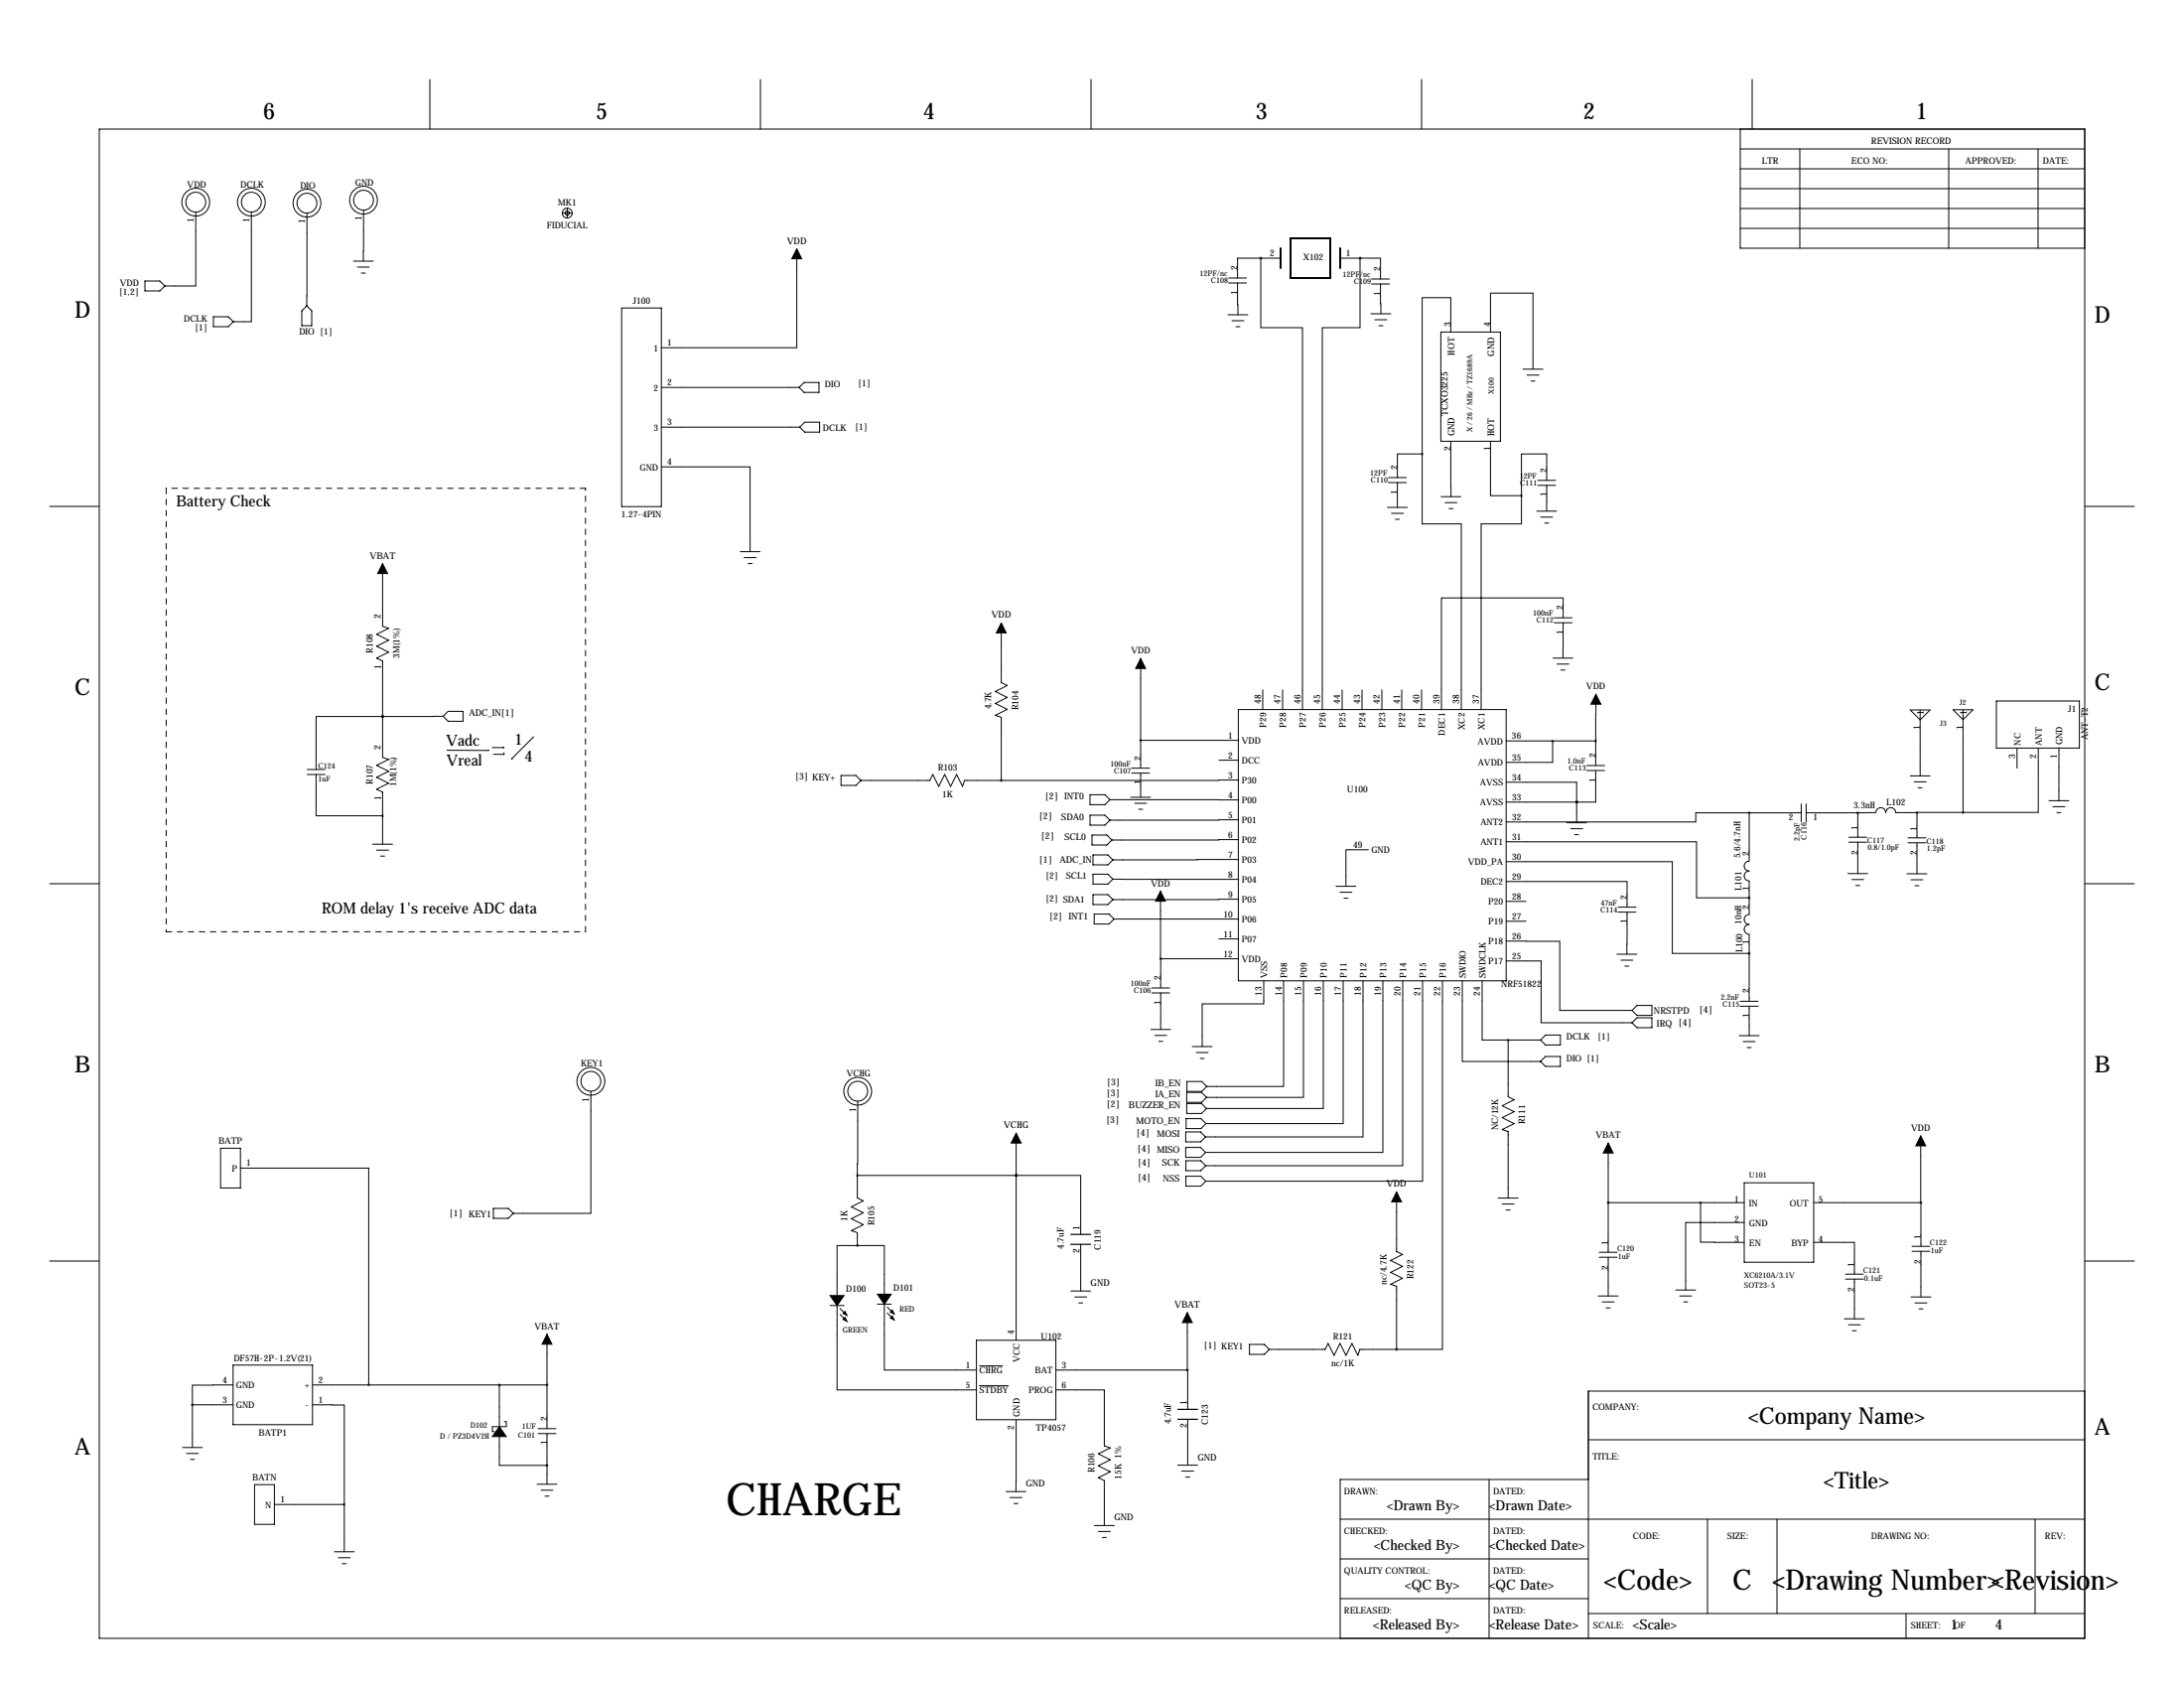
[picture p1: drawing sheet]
<svg xmlns="http://www.w3.org/2000/svg" width="559mm" height="432mm" viewBox="0 0 559 432" stroke-linecap="round" stroke-linejoin="round" font-family="sans-serif">
<g fill="none" stroke="#000" stroke-width=".25">
<path d="M25.4 33h508v386.1h-508zM110 20.3v12.7M194.6 20.3v12.7M279.1 20.3v12.7M363.7 20.3v12.7M445.3 38.1h88.1M445.3 33v30.5h88.1M448.3 20.3v12.7M460.5 38.1v25.4M498.6 38.1v25.4M521.5 38.1v25.4M50.1 54.3v18.9h-7.9"/>
<path d="M64.3 54.3v28h-4.6M78.5 54.5v23.7M93 53.7v13.1M143.9 54.5h2.5M145.1 53.2v2.6M445.3 48.3h88.1M445.3 43.2h88.1M445.3 53.3h88.1M445.3 58.4h88.1M37.1 71.9h3.8l1.3 1.3-1.3 1.2h-3.8zM77.2 79.5l1.3-1.3 1.3 1.3v3.8h-2.6zM90.4 66.8h5.1"/>
<path d="M91.4 68.3h3.1M92.5 69.8h1M159.1 78.8h10.1v50.8h-10.1zM203.9 63.7v25.3h-34.7M314.4 71.1h4.5M314.4 72.4h4.5M316.6 72.4l.1 8.1M322.6 66v17.8h10.6v97.8M322.6 66h-6v5.1M322.6 66h.1M322.6 66h5.1M342.9 66h5.1"/>
<path d="M348 66h.1M348 66v17.8h-9.7v97.8M348 66h5.2v5.4M350.9 71.4h4.6M350.9 72.6h4.6M353.2 72.6l.1 7.7M54.6 81h3.8l1.3 1.3-1.3 1.3h-3.8zM169.2 99.1h35.3M204.5 99.1l1.2-1.3h3.8v2.6h-3.8zM314.2 80.5h5.1M315.2 82h3.1M316.2 83.6h1"/>
<path d="M350.8 80.3h5.1M351.8 81.8h3M352.8 83.3h1M368.7 84.9h15.2v28h-15.2zM371.2 84.9v-8.8h-7.3v40M381.4 84.9v-9.9h10.8v19.4M389.7 94.4h5.1M390.7 96h3.1M391.7 97.5h1M169.2 119.4h22.7v21.7M169.2 109.3h35.4M205.9 108h3.8v2.5h-3.8l-1.3-1.2z"/>
<path d="M363.9 116.1v17.9h10v47.6M363.9 116.1h-6.4v6.1M371.2 112.9v14.2M381.4 112.9v13.9h7.9M12.7 129.5h12.7M355 129.8h5.1M355.2 122.2h4.6M355.2 123.4h4.6M356 131.3h3.1M357 132.8h1M357.5 123.4v6.4M368.7 127.1h5.1"/>
<path d="M369.7 128.6h3.1M370.7 130.1h1.1M389.3 126.8v7.2h-10.3v47.6M393.2 130.8h5.1M393.4 122.9h4.6M393.4 124.2h4.6M394.2 132.3h3.1M395.2 133.8h1M395.7 122.9v-6.8h-6.4v10.7M395.7 124.2v6.6M533.4 129.5h12.7M97.9 144.2v16l1.5 .5-3 1.6 3 1.5-3 1.5 3 1.5-3 1.6 1.5 .7v24.7l1.5 .5-3 1.5 3 1.5-3 1.5 3 1.6-3 1.5 1.5 .7v13.4"/>
<path d="M189.4 141.1h5.1M190.4 142.6h3M191.4 144.2h1M256.2 159.4v15.2l1.5 .8-3 1.5 3 1.5-3 1.5 3 1.6-3 1.5 1.5 .5v16.1M397.7 158h4.5M397.7 159.3h4.5M399.9 159.3v9.1M399.9 158v-5h-31.1v28.6M291.8 168.5v28M323.1 176.5v5.1M328.2 176.5v5.1M343.4 176.5v5.1"/>
<path d="M348.5 176.5v5.1M353.6 176.5v5.1M358.6 176.5v5.1M363.7 176.5v5.1M397.4 168.4h5M398.4 169.9h3M399.4 171.4h1M408.3 177.6v11.9M510.8 179.3h21.2v12.1h-21.2zM78.6 198.1h4.6M78.6 196.8h4.6M80.9 198.1v10.6h17"/>
<path d="M97.9 183.3h-17v13.5M97.9 183.3h.1M113.4 183.2l-15.5 .1M114.7 182h3.8v2.5h-3.8l-1.3-1.3zM125 191.9h-10.6M128.8 191.1l.1 .2-2.9-.1M128.8 191.1v.1M128.9 192.6l.1 .4-2.8-.1M136.6 188.5l-5.7 5.6 .2 .1M215.2 198.4h3.8l1.3 1.2-1.3 1.3h-3.8zM220.3 199.6h17.6l.8-1.5 1.5 3.1 1.5-3.1 1.5 3.1 1.6-3.1 1.5 3.1 .5-1.6h9.4M289.6 196.5h4.5"/>
<path d="M289.6 197.8h4.5M291.8 189.4h25.1M291.8 197.8v6.2M311.9 194.5h5M316.8 181.5h68.6v69.4h-68.6zM316.9 199.5l-60.7 .1M385.3 189.5h23M397.3 189.5v5.5h-11.9M406 195.8h4.6M406 197.1h4.6M408.3 197.1v8.1h-4.9M408.3 189.5v6.3"/>
<path d="M488.7 181.6h5.1l-2.5 2.5zM488.7 198.5h5.1M489.8 200h3M491.3 181.6v16.9M499.7 181.6h5.1l-2.5 2.5zM502.3 181.6v26.2M516.1 191.4v5.1M521.5 191.5v16.3h-19.2M526.8 191.3v13.5M95.4 216h5M96.4 217.5h3M97.4 219h1"/>
<path d="M278.9 208.5h3.8l1.3 1.3-1.3 1.3h-3.8zM278.9 203.3h3.8l1.3 1.3-1.3 1.2h-3.8zM279.4 213.6h3.8l1.3 1.3-1.3 1.3h-3.8zM279.7 218.7h3.8l1.2 1.3-1.2 1.2h-3.8zM284 204.6h32.9M289.3 204h5.1M290.3 205.5h3.1M291.3 207h1.1M316.9 209.7l-32.9 .1M316.9 214.8l-32.4 .1M316.9 219.9l-32.2 .1M350.1 217.4h-5.7v9.3"/>
<path d="M385.4 200.1h18v5.1M385.4 215.3h48.7v14.4h13.4M385.4 205.2h18M400.9 210.5h5M401.9 212h3M402.9 213.5h1M403.4 205.2h.1M403.4 205.2v5.3M447.5 207.9v12.4a1.27 1.27 0 0 0-1.2 1.2 1.27 1.27 0 0 0 1.2 1.3 1.27 1.27 0 0 0-1.2 1.3 1.27 1.27 0 0 0 1.2 1.2v8.6a1.27 1.27 0 0 0-1.2 1.3 1.27 1.27 0 0 0 1.2 1.3 1.27 1.27 0 0 0-1.2 1.2 1.27 1.27 0 0 0 1.2 1.3v17.1M447.5 207.9h-13.6v2.4h-48.5M447.5 207.9h13.4M460.9 205.6v4.6"/>
<path d="M462.1 207.9h13.2M462.1 205.6v4.6M473 215.4h4.6M473 214.2h4.6M475.3 207.9v6.3M475.3 215.4v8.1M488.2 215.6h4.6M488.2 214.3h4.6M490.5 207.9h-5.5a1.27 1.27 0 0 0-1.2-1.3 1.27 1.27 0 0 0-1.3 1.3 1.27 1.27 0 0 0-1.3-1.3 1.27 1.27 0 0 0-1.2 1.3h-4.7M490.5 207.9v6.4M490.5 215.6v7.9M490.8 201.5h1"/>
<path d="M502.3 207.8l-11.8 .1M524.3 204.8h5M525.3 206.3h3M526.3 207.9h1M12.7 226.1h12.7M279.7 223.6h3.8l1.2 1.3-1.2 1.3h-3.8zM279.7 228.9h3.8l1.2 1.2-1.2 1.3h-3.8zM280 233.8h3.8l1.2 1.3-1.2 1.3h-3.8zM284.7 224.9h32.2M285 235.1h31.9M296.9 228l.1 17.3M316.9 230l-32.2 .1"/>
<path d="M341.8 226.7h5.1M342.8 228.2h3.1M343.9 229.8h1M385.4 225.5h30.9v6.6M385.4 220.4h42.5v23.5h19.6M385.4 230.6h5M385.4 235.7h5M414 232.1h4.6M414 233.3h4.6M416.3 233.3v10.8M472.8 223.5h5.1M473.8 225h3.1"/>
<path d="M474.8 226.5h1M487.9 223.5h5.1M488.9 225h3.1M490 226.6h1M533.4 226.1h12.7M294.7 252.7h4.6M294.7 254h4.6M297 245.3h19.9M297 245.3v7.4M297 254v9.3M311.9 240.2h5M323.3 250.9v5.9h-15.7v10.9"/>
<path d="M328.4 250.9v27h-19.6M333.5 250.9v29.8h-24.8M338.6 250.9v32.7h-29.9M343.7 250.9v36.5h-35.1M348.7 250.9v39.9h-40.2M353.8 250.9v43.9h-45.3M358.9 250.9v47.3h-50.4M364 250.9v51.3h-55.5M369.1 250.9v94.3h-11.8M374.1 250.9v20.6h20.1M379.2 250.9v15.1h6.7M385.4 245.8h8.9v15.8h23.3"/>
<path d="M385.4 240.7l13.7 .1v17.7h18.5M413.7 244.1h5.1M414.7 245.6h3.1M415.7 247.1h1.1M418.8 257.2h3.9v2.5h-3.9l-1.2-1.2zM445.3 256.1h4.5M445.3 257.4h4.5M447.5 257.4v7.5M151.2 279.1v31.3h-19.9M294.4 263.3h5.1M295.5 264.9h3M296.5 266.4h1"/>
<path d="M303.6 279.5h3.8l1.3 1.2-1.3 1.3h-3.8zM303.7 276.7h3.8l1.3 1.2-1.3 1.3h-3.8zM305.1 267.7h5M306.1 269.2h3M307.1 270.8h1M385.9 266v14.6l1.5 .7-3 1.6 3 1.5-3 1.5 3 1.5-3 1.6 1.5 .5v17M385.9 266h8.3M394.2 266l1.2-1.2h3.8v2.5h-3.8zM395.4 270.3h3.8v2.5h-3.8l-1.2-1.3zM418.8 260.3h3.9v2.6h-3.9l-1.2-1.3zM445 264.9h5.1M446 266.4h3.1"/>
<path d="M447 268h1.1M56.4 293.7h5.1v10.2h-5.1zM61.5 298.8h32.8v55.5M219.5 281.7l-.1 19M260 289.9v52.9M303.4 289.6h3.8l1.3 1.2-1.3 1.3h-3.8zM303.4 293.5h3.8l1.3 1.3-1.3 1.3h-3.8zM303.4 296.9h3.8l1.3 1.3-1.3 1.3h-3.8zM303.5 286.2h3.8l1.3 1.2-1.3 1.3h-3.8zM303.6 282.3h3.8l1.3 1.3-1.3 1.2h-3.8zM411.5 292.4v27.9M491.4 290.6l.1 17"/>
<path d="M126.2 309.1h3.8l1.3 1.3-1.3 1.3h-3.8zM219.4 318.6h.1M219.4 318.6h6.9v12.5M219.4 318.6h-5.2v12.8M219.4 300.7h40.6M219.4 300.7v5.7l1.5 .8-3.1 1.5 3.1 1.5-3.1 1.6 3.1 1.5-3.1 1.5 1.6 .5v3.3M260 300.7h.1M260 300.7h16.5v15.1M276.5 318.3v12M303.4 300.9h3.8l1.3 1.3-1.3 1.2h-3.8zM357.3 304.9v15.2l1.6 .8-3.1 1.5 3.1 1.6-3.1 1.5 3.1 1.5-3.1 1.5 1.5 .5v16.2M383.3 306.5h5.1"/>
<path d="M384.4 308h3M385.4 309.5h1M411.5 307.6h34.8M435.1 307.6v10.2h11.2M446.3 312.7h-15v17.3M446.3 302.6h17.8v20.3h-17.8zM464.1 317.8h10.4v8.1M464.1 307.6h27.4M489.2 318.8h4.6M491.5 307.6v11.2M12.7 322.6h12.7M212.4 334h3.6"/>
<path d="M214.2 334v21.5h35.6M214.9 334.7l1.6 1.5M214.9 336.2l1.6 1.6M224.5 333.6h3.5M226.3 333.6v16.9h23.5M227 334.4l1.5 1.5M227 335.9l1.5 1.5M274 330.3h5M275 331.8h3M276 333.3h1M303.8 335.8v14.7M408.9 331.5h5.1"/>
<path d="M409.2 321.6h4.6M409.2 320.3h4.6M410 333h3M411 334.6h1M411.5 321.6v9.9M428.8 330h5M429.8 331.5h3M430.8 333h1M471.9 337.4h5.1M472.2 327.2h4.6M472.2 325.9h4.6M472.9 338.9h3.1"/>
<path d="M474.5 327.2v10.2M488.9 331.8h5.1M489.2 320.1h4.6M490 333.3h3M491 334.8h1M491.5 320.1v11.7M533.4 322.6h12.7M49.2 359.4h10.4M49.2 359.4v10.9M59.6 354.3h-10.4v5.1M59.6 349.2h20.4v15.2h-20.4zM80 359.4h8.1v25.5"/>
<path d="M80 354.3h60M127.8 354.3v10.6M140 341.3v24.2M249.8 342.8h20.4v20.4h-20.4zM250.6 349.4h5.9M250.6 354.5h7.4M270.2 355.5h12.3v14.4l1.6 .5-3.1 1.5 3.1 1.5-3.1 1.6 3.1 1.5-3.1 1.5 1.5 .8v11.4M270.2 350.5h33.6M303.8 350.5l.1 10M319.7 343.9h3.8l1.3 1.3-1.3 1.3h-3.8zM324.8 345.2h14.2l.8-1.5 1.5 3 1.5-3 1.6 3 1.5-3 1.5 3 .5-1.5h9.4M474 340.4h1"/>
<path d="M533.4 355.9h-127v63.2M46.7 370.3h5.1M47.7 371.8h3M48.7 373.3h1M65.1 379.8h5.1v10.1h-5.1zM127.8 367.5v7.4h12.2M129 363.7h.5v1.2h-3.5v1.3h.5M137.4 379.7h5.1M137.7 365.5h4.5M137.7 366.7h4.5M140 366.7v13M260 363.2l-.1 18.4"/>
<path d="M301.3 374.8h5.1M302.4 376.3h3M303.4 377.9h1M303.9 363.1v11.7M381 378.5v40.6M406.4 368.3h127M406.4 378.5h-63.5v40.6M70.2 384.9h17.9M85.5 397h5.1M86.6 398.5h3M87.6 400h1M88.1 384.9v12.1"/>
<path d="M138.4 381.2h3.1M139.4 382.7h1.1M257.4 381.6h5.1M258.4 383.1h3.1M259.4 384.6h1.1M280 390.2h5.1M281 391.8h3.1M282 393.3h1.1M342.9 388.6h190.5M342.9 398.8h63.5M436.9 388.6v24.1M454.7 388.6v24.1"/>
<path d="M520.7 388.6v24.1M342.9 408.9h63.5M406.4 412.7h127M487.7 412.7v6.4"/>
<circle cx="50.1" cy="51.7" r="3.6"/>
<circle cx="50.1" cy="51.7" r="2.54"/>
<circle cx="64.3" cy="51.7" r="3.6"/>
<circle cx="64.3" cy="51.7" r="2.54"/>
<circle cx="78.5" cy="52" r="3.6"/>
<circle cx="78.5" cy="52" r="2.54"/>
<circle cx="93" cy="51.2" r="3.6"/>
<circle cx="93" cy="51.2" r="2.54"/>
<circle cx="145.1" cy="54.5" r="1.27"/>
<circle cx="145.1" cy="54.5" r=".56"/>
<circle cx="151.2" cy="276.6" r="3.6"/>
<circle cx="151.2" cy="276.6" r="2.54"/>
<circle cx="219.5" cy="279.1" r="3.6"/>
<circle cx="219.5" cy="279.1" r="2.54"/>
</g>
<path d="M42.5 124.9v113.5M149.8 124.9h-107.3M42.5 238.4h107.3M149.8 238.4v-113.5" fill="none" stroke="#000" stroke-width=".25" stroke-dasharray="1.4 1.4"/>
<path d="M327.7 63.5v5.1M330.2 61h10.2v10.1h-10.2zM342.9 63.5v5.1" fill="none" stroke="#000" stroke-width=".51"/>
<g fill="#000" stroke="#000" stroke-width=".25">
<path d="M203.9 63.7l1.2 2.5h-2.5zM97.9 144.2l1.3 2.5h-2.6zM256.2 159.4l1.3 2.5h-2.6zM291.8 168.5l1.3 2.5h-2.5zM408.3 177.6l1.3 2.5h-2.5zM296.9 228l1.3 2.5h-2.5zM260 289.9l1.3 2.5h-2.6zM411.5 292.4l1.2 2.5h-2.5zM491.4 290.6l1.3 2.5h-2.5zM357.3 304.9l1.3 2.5h-2.5zM212.4 331.4h3.6l-1.8 2.6zM215.7 337.5l.5-.5 .5 1z"/>
<path d="M215.7 336l.5-.5 .5 1zM224.5 331.1h3.5l-1.7 2.5zM228.3 336.7l.5 1-1-.5zM227.8 335.6l.5-.5 .5 1zM303.8 335.8l1.3 2.5h-2.6zM140 341.3l1.2 2.6h-2.5zM127.8 364.9l1.7 2.6h-3.5z"/>
</g>
<path d="M274 315.8h5M274 318.3h5M301.3 360.5h5.1M301.3 363.1h5.1" fill="none" stroke="#000" stroke-width=".3"/>
<path d="M291.8 189.4a.05 .05 0 0 0 .1 0 .05 .05 0 0 0-.1 0zM397.2 189.5a.05 .05 0 0 0 .1 0 .05 .05 0 0 0-.1 0zM447.5 243.9a.05 .05 0 0 0 .1 0 .05 .05 0 0 0-.1 0zM447.5 229.7a.05 .05 0 0 0 .1 0 .05 .05 0 0 0-.1 0zM475.3 207.9a.05 .05 0 0 0 .1 0 .05 .05 0 0 0-.1 0zM447.5 207.9a.05 .05 0 0 0 .1 0 .05 .05 0 0 0-.1 0zM139.9 354.3a.05 .05 0 0 0 .1 0 .05 .05 0 0 0-.1 0zM127.7 354.3a.05 .05 0 0 0 .1 0 .05 .05 0 0 0-.1 0zM139.9 374.9a.05 .05 0 0 0 .1 0 .05 .05 0 0 0-.1 0zM219.3 318.6a.05 .05 0 0 0 .1 0 .05 .05 0 0 0-.1 0zM219.3 300.7a.05 .05 0 0 0 .1 0 .05 .05 0 0 0-.1 0zM94.3 354.3a.05 .05 0 0 0 .1 0 .05 .05 0 0 0-.1 0zM502.2 207.8a.05 .05 0 0 0 .1 0 .05 .05 0 0 0-.1 0zM357.3 345.2a.05 .05 0 0 0 .1 0 .05 .05 0 0 0-.1 0z" fill="#000" stroke="#000" stroke-width=".63"/>
<text font-size="11.5" x="185.7" y="387.6">CHARGE</text>
<g font-size="7.3">
<text x="410.4" y="406.7">&lt;Code&gt;</text>
<text x="443.3" y="406.7">C</text>
<text x="453.5" y="406.7">&lt;Drawing Number&gt;&lt;Revision&gt;</text>
</g>
<g font-size="5.9">
<text x="67.3" y="30.5">6</text>
<text x="152.4" y="30.5">5</text>
<text x="236.2" y="30.5">4</text>
<text x="321.3" y="30.5">3</text>
<text x="405.1" y="30.5">2</text>
<text x="490.2" y="30.5">1</text>
<text x="19" y="81.3">D</text>
<text x="535.9" y="82.6">D</text>
<text x="19" y="177.8">C</text>
<text x="535.9" y="176.5">C</text>
<text x="19" y="274.3">B</text>
<text x="535.9" y="274.3">B</text>
<text x="447.3" y="364.3">&lt;Company Name&gt;</text>
<text x="535.9" y="367">A</text>
<text x="19" y="372.1">A</text>
<text x="466.7" y="380.8">&lt;Title&gt;</text>
</g>
<g font-size="4">
<text x="45.1" y="129.6">Battery Check</text>
<text x="114.1" y="190.7">Vadc</text>
<text x="131.7" y="190.6">1</text>
<text x="114.2" y="195.9">Vreal</text>
<text x="134.3" y="194.8">4</text>
<text x="82.3" y="233.7">ROM delay 1's receive ADC data</text>
</g>
<g font-size="3.6">
<text x="354.9" y="386.2">&lt;Drawn By&gt;</text>
<text x="381" y="386.2">&lt;Drawn Date&gt;</text>
<text x="351.6" y="396.4">&lt;Checked By&gt;</text>
<text x="381" y="396.4">&lt;Checked Date&gt;</text>
<text x="359.5" y="406.6">&lt;QC By&gt;</text>
<text x="381" y="406.6">&lt;QC Date&gt;</text>
<text x="351.4" y="416.7">&lt;Released By&gt;</text>
<text x="381" y="416.7">&lt;Release Date&gt;</text>
<text x="417.8" y="416.7">&lt;Scale&gt;</text>
<text x="499.1" y="416.7">1</text>
<text x="510.5" y="416.7">4</text>
</g>
<g font-size="2.4">
<text x="201.3" y="62.4">VDD</text>
<text x="371.2" y="83.7" transform="rotate(-90 371.2 83.7)">3</text>
<text x="381.4" y="83.7" transform="rotate(-90 381.4 83.7)">4</text>
<text x="372.1" y="90.8" transform="rotate(-90 372.1 90.8)">HOT</text>
<text x="382.3" y="91.1" transform="rotate(-90 382.3 91.1)">GND</text>
<text x="370.4" y="106.4" transform="rotate(-90 370.4 106.4)">TCXO3225</text>
<text x="372.1" y="111.6" transform="rotate(-90 372.1 111.6)">GND</text>
<text x="382.3" y="111.6" transform="rotate(-90 382.3 111.6)">HOT</text>
<text x="371.2" y="115.4" transform="rotate(-90 371.2 115.4)">2</text>
<text x="381.4" y="115.4" transform="rotate(-90 381.4 115.4)">1</text>
<text x="94.6" y="142.9">VBAT</text>
<text x="97.4" y="158.1" transform="rotate(-90 97.4 158.1)">2</text>
<text x="253.7" y="158.1">VDD</text>
<text x="97.5" y="171.3" transform="rotate(-90 97.5 171.3)">1</text>
<text x="120" y="183.2">ADC_IN[1]</text>
<text x="492.2" y="182.9" transform="rotate(-90 492.2 182.9)">1</text>
<text x="503.2" y="182.8" transform="rotate(-90 503.2 182.8)">1</text>
<text x="97.4" y="191.7" transform="rotate(-90 97.4 191.7)">2</text>
<text x="491.3" y="186.6" transform="rotate(-90 491.3 186.6)">1</text>
<text x="502.3" y="186.6" transform="rotate(-90 502.3 186.6)">1</text>
<text x="203.4" y="199.5">[3] KEY+</text>
<text x="97.5" y="204.8" transform="rotate(-90 97.5 204.8)">1</text>
<text x="265.8" y="209.6">[2]</text>
<text x="267.4" y="204.6">[2] INT0</text>
<text x="271.5" y="209.8">SDA0</text>
<text x="266.4" y="214.7">[2]</text>
<text x="272.3" y="214.9">SCL0</text>
<text x="265.8" y="220.8">[1]</text>
<text x="271.1" y="220.7">ADC_IN</text>
<text x="268.4" y="235.1">[2] INT1</text>
<text x="423.2" y="259.3">NRSTPD</text>
<text x="423.9" y="262.6">IRQ [4]</text>
<text x="434.8" y="259.2">[4]</text>
<text x="150.7" y="281.9" transform="rotate(-90 150.7 281.9)">1</text>
<text x="283.1" y="280.5">[3]</text>
<text x="283.2" y="277.7">[3]</text>
<text x="295.6" y="280.7">IA_EN</text>
<text x="295.6" y="277.9">IB_EN</text>
<text x="283" y="287.2">[3]</text>
<text x="283.1" y="283.3">[2]</text>
<text x="288.8" y="283.6">BUZZER_EN</text>
<text x="290.7" y="287.4">MOTO_EN</text>
<text x="256.8" y="288.6">VCHG</text>
<text x="290.7" y="290.7">[4]</text>
<text x="296" y="290.8">MOSI</text>
<text x="291" y="294.7">[4] MISO</text>
<text x="291" y="298.1">[4]</text>
<text x="297.3" y="298.2">SCK</text>
<text x="291" y="302.1">[4]</text>
<text x="297.6" y="302.2">NSS</text>
<text x="354.8" y="303.6">VDD</text>
<text x="115" y="311.2">[1] KEY1</text>
<text x="276.3" y="314.8" transform="rotate(-90 276.3 314.8)">1</text>
<text x="276.3" y="320.6" transform="rotate(-90 276.3 320.6)">2</text>
<text x="279" y="329">GND</text>
<text x="300.5" y="334.5">VBAT</text>
<text x="303.6" y="359.5" transform="rotate(-90 303.6 359.5)">1</text>
<text x="303.6" y="365.3" transform="rotate(-90 303.6 365.3)">2</text>
<text x="306.4" y="373.5">GND</text>
<text x="262.5" y="380.3">GND</text>
<text x="285.1" y="389">GND</text>
</g>
<g font-size="2.3">
<text x="450.8" y="41.9">LTR</text>
<text x="473.7" y="41.9">ECO NO:</text>
<text x="478.8" y="36.8">REVISION RECORD</text>
<text x="502.9" y="41.9">APPROVED:</text>
<text x="522.7" y="41.9">DATE:</text>
<text x="47.9" y="47.9">VDD</text>
<text x="61.5" y="47.9">DCLK</text>
<text x="90.9" y="47.4">GND</text>
<text x="76.8" y="48.2">DIO</text>
<text x="142.8" y="52.7">MK1</text>
<text x="49.6" y="57" transform="rotate(-90 49.6 57)">1</text>
<text x="63.8" y="57" transform="rotate(-90 63.8 57)">1</text>
<text x="78" y="57.2" transform="rotate(-90 78 57.2)">1</text>
<text x="92.5" y="56.5" transform="rotate(-90 92.5 56.5)">1</text>
<text x="139.9" y="58.5">FIDUCIAL</text>
<text x="324.9" y="65.5">2</text>
<text x="344.4" y="65.5">1</text>
<text x="316.6" y="69.1" transform="rotate(-90 316.6 69.1)">2</text>
<text x="333.5" y="66.5">X102</text>
<text x="353.2" y="69.3" transform="rotate(-90 353.2 69.3)">2</text>
<text x="30.4" y="75.5">[1,2]</text>
<text x="30.7" y="73.2">VDD</text>
<text x="161.9" y="77.8">J100</text>
<text x="316.6" y="75.4" transform="rotate(-90 316.6 75.4)">1</text>
<text x="353.2" y="75.6" transform="rotate(-90 353.2 75.6)">1</text>
<text x="47" y="82.3">DCLK</text>
<text x="49.8" y="84.6">[1]</text>
<text x="76.6" y="85.6">DIO [1]</text>
<text x="167.3" y="89.9">1</text>
<text x="170.7" y="88.4">1</text>
<text x="167.3" y="100">2</text>
<text x="170.7" y="98.6">2</text>
<text x="211.1" y="99.1">DIO</text>
<text x="219.5" y="98.8">[1]</text>
<text x="167.3" y="110.2">3</text>
<text x="170.7" y="108.8">3</text>
<text x="210.6" y="110.2">DCLK</text>
<text x="218.7" y="110">[1]</text>
<text x="170.7" y="118.9">4</text>
<text x="163.7" y="120.3">GND</text>
<text x="357.5" y="120.1" transform="rotate(-90 357.5 120.1)">2</text>
<text x="395.7" y="120.9" transform="rotate(-90 395.7 120.9)">2</text>
<text x="357.5" y="126.4" transform="rotate(-90 357.5 126.4)">1</text>
<text x="395.7" y="127.1" transform="rotate(-90 395.7 127.1)">1</text>
<text x="159" y="132.4">1.27-4PIN</text>
<text x="399.9" y="156" transform="rotate(-90 399.9 156)">2</text>
<text x="95.4" y="167" transform="rotate(-90 95.4 167)">R108</text>
<text x="289.4" y="167.2">VDD</text>
<text x="399.9" y="162.3" transform="rotate(-90 399.9 162.3)">1</text>
<text x="102.2" y="168.4" transform="rotate(-90 102.2 168.4)">3M(1%)</text>
<text x="405.9" y="176.3">VDD</text>
<text x="253.6" y="181.5" transform="rotate(-90 253.6 181.5)">4.7K</text>
<text x="260.5" y="181.7" transform="rotate(-90 260.5 181.7)">R104</text>
<text x="322.6" y="180" transform="rotate(-90 322.6 180)">48</text>
<text x="327.7" y="180" transform="rotate(-90 327.7 180)">47</text>
<text x="332.7" y="180" transform="rotate(-90 332.7 180)">46</text>
<text x="337.8" y="180" transform="rotate(-90 337.8 180)">45</text>
<text x="342.9" y="180" transform="rotate(-90 342.9 180)">44</text>
<text x="348" y="180" transform="rotate(-90 348 180)">43</text>
<text x="353.1" y="180" transform="rotate(-90 353.1 180)">42</text>
<text x="358.1" y="180" transform="rotate(-90 358.1 180)">41</text>
<text x="363.2" y="180" transform="rotate(-90 363.2 180)">40</text>
<text x="368.3" y="180" transform="rotate(-90 368.3 180)">39</text>
<text x="373.4" y="180" transform="rotate(-90 373.4 180)">38</text>
<text x="378.5" y="180" transform="rotate(-90 378.5 180)">37</text>
<text x="529.1" y="182">J1</text>
<text x="314.2" y="188.9">1</text>
<text x="317.7" y="190.3">VDD</text>
<text x="324" y="186.1" transform="rotate(-90 324 186.1)">P29</text>
<text x="329.1" y="186.1" transform="rotate(-90 329.1 186.1)">P28</text>
<text x="334.2" y="186.1" transform="rotate(-90 334.2 186.1)">P27</text>
<text x="339.2" y="186.1" transform="rotate(-90 339.2 186.1)">P26</text>
<text x="344.3" y="186.1" transform="rotate(-90 344.3 186.1)">P25</text>
<text x="349.4" y="186.1" transform="rotate(-90 349.4 186.1)">P24</text>
<text x="354.5" y="186.1" transform="rotate(-90 354.5 186.1)">P23</text>
<text x="359.6" y="186.1" transform="rotate(-90 359.6 186.1)">P22</text>
<text x="364.6" y="186.1" transform="rotate(-90 364.6 186.1)">P21</text>
<text x="369.7" y="188.1" transform="rotate(-90 369.7 188.1)">DEC1</text>
<text x="374.8" y="186.7" transform="rotate(-90 374.8 186.7)">XC2</text>
<text x="378.1" y="190.4">AVDD</text>
<text x="379.9" y="186.7" transform="rotate(-90 379.9 186.7)">XC1</text>
<text x="386.8" y="189">36</text>
<text x="517" y="190.7" transform="rotate(-90 517 190.7)">NC</text>
<text x="522.4" y="190.7" transform="rotate(-90 522.4 190.7)">ANT</text>
<text x="527.7" y="190.5" transform="rotate(-90 527.7 190.5)">GND</text>
<text x="534.2" y="189.3" transform="rotate(-90 534.2 189.3)">ANT-T2</text>
<text x="240" y="197.1">R103</text>
<text x="291.8" y="194.5" transform="rotate(-90 291.8 194.5)">2</text>
<text x="314.2" y="194">2</text>
<text x="317.7" y="195.4">DCC</text>
<text x="378.1" y="195.9">AVDD</text>
<text x="386.9" y="194.5">35</text>
<text x="408.3" y="193.8" transform="rotate(-90 408.3 193.8)">2</text>
<text x="515.6" y="194.1" transform="rotate(-90 515.6 194.1)">3</text>
<text x="521" y="194.2" transform="rotate(-90 521 194.2)">2</text>
<text x="526.3" y="194" transform="rotate(-90 526.3 194)">1</text>
<text x="95.4" y="200.6" transform="rotate(-90 95.4 200.6)">R107</text>
<text x="101.4" y="201.2" transform="rotate(-90 101.4 201.2)">1M(1%)</text>
<text x="241.1" y="204">1K</text>
<text x="291.8" y="200.7" transform="rotate(-90 291.8 200.7)">1</text>
<text x="314.2" y="199">3</text>
<text x="317.7" y="200.4">P30</text>
<text x="344.7" y="202.7">U100</text>
<text x="378.7" y="201">AVSS</text>
<text x="386.9" y="199.6">34</text>
<text x="408.3" y="200.1" transform="rotate(-90 408.3 200.1)">1</text>
<text x="314.2" y="204.1">4</text>
<text x="314.2" y="209.2">5</text>
<text x="317.7" y="205.5">P00</text>
<text x="378.7" y="206.1">AVSS</text>
<text x="386.9" y="204.7">33</text>
<text x="386.9" y="209.8">32</text>
<text x="457.6" y="209.7">2</text>
<text x="463.9" y="209.7">1</text>
<text x="474.3" y="206.7">3.3nH</text>
<text x="482.7" y="205.9">L102</text>
<text x="314.2" y="214.3">6</text>
<text x="317.7" y="210.6">P01</text>
<text x="317.7" y="215.7">P02</text>
<text x="378.8" y="211.2">ANT2</text>
<text x="386.9" y="214.8">31</text>
<text x="475.3" y="212.4" transform="rotate(-90 475.3 212.4)">1</text>
<text x="490.5" y="212.5" transform="rotate(-90 490.5 212.5)">1</text>
<text x="314.2" y="219.4">7</text>
<text x="317.7" y="220.8">P03</text>
<text x="346.2" y="216.9">49</text>
<text x="350.9" y="218.3">GND</text>
<text x="375.6" y="221.3">VDD_PA</text>
<text x="378.8" y="216.2">ANT1</text>
<text x="386.9" y="219.9">30</text>
<text x="445.3" y="219.5" transform="rotate(-90 445.3 219.5)">5.6/4.7nH</text>
<text x="447.5" y="219" transform="rotate(-90 447.5 219)">2</text>
<text x="475.3" y="218.7" transform="rotate(-90 475.3 218.7)">2</text>
<text x="490.5" y="218.8" transform="rotate(-90 490.5 218.8)">2</text>
<text x="267.5" y="224.7">[2]</text>
<text x="272.7" y="224.9">SCL1</text>
<text x="294.5" y="226.7">VDD</text>
<text x="314.2" y="224.4">8</text>
<text x="317.7" y="225.8">P04</text>
<text x="378.8" y="226.4">DEC2</text>
<text x="386.9" y="225">29</text>
<text x="445.6" y="227.8" transform="rotate(-90 445.6 227.8)">L101</text>
<text x="447.5" y="227.8" transform="rotate(-90 447.5 227.8)">1</text>
<text x="267.5" y="230.7">[2] SDA1</text>
<text x="314.2" y="229.5">9</text>
<text x="317.7" y="230.9">P05</text>
<text x="380.8" y="231.5">P20</text>
<text x="386.9" y="230.1">28</text>
<text x="416.3" y="230" transform="rotate(-90 416.3 230)">2</text>
<text x="447.5" y="232.7" transform="rotate(-90 447.5 232.7)">2</text>
<text x="313" y="234.6">10</text>
<text x="313" y="239.7">11</text>
<text x="317.7" y="236">P06</text>
<text x="380.8" y="236.6">P19</text>
<text x="386.9" y="235.2">27</text>
<text x="416.3" y="236.3" transform="rotate(-90 416.3 236.3)">1</text>
<text x="445.5" y="236.4" transform="rotate(-90 445.5 236.4)">10nH</text>
<text x="313" y="244.8">12</text>
<text x="317.7" y="241.1">P07</text>
<text x="380.8" y="241.6">P18</text>
<text x="386.9" y="240.2">26</text>
<text x="386.9" y="245.3">25</text>
<text x="445.8" y="243.6" transform="rotate(-90 445.8 243.6)">L100</text>
<text x="447.5" y="241.5" transform="rotate(-90 447.5 241.5)">1</text>
<text x="297" y="250.7" transform="rotate(-90 297 250.7)">2</text>
<text x="317.7" y="246.2">VDD</text>
<text x="324.2" y="250.1" transform="rotate(-90 324.2 250.1)">VSS</text>
<text x="329.3" y="250.1" transform="rotate(-90 329.3 250.1)">P08</text>
<text x="334.4" y="250.1" transform="rotate(-90 334.4 250.1)">P09</text>
<text x="339.5" y="250.1" transform="rotate(-90 339.5 250.1)">P10</text>
<text x="344.6" y="250.1" transform="rotate(-90 344.6 250.1)">P11</text>
<text x="349.6" y="250.1" transform="rotate(-90 349.6 250.1)">P12</text>
<text x="354.7" y="250.1" transform="rotate(-90 354.7 250.1)">P13</text>
<text x="359.8" y="250.1" transform="rotate(-90 359.8 250.1)">P14</text>
<text x="364.9" y="250.1" transform="rotate(-90 364.9 250.1)">P15</text>
<text x="370" y="250.1" transform="rotate(-90 370 250.1)">P16</text>
<text x="375" y="250.1" transform="rotate(-90 375 250.1)">SWDIO</text>
<text x="380.1" y="250.1" transform="rotate(-90 380.1 250.1)">SWDCLK</text>
<text x="380.8" y="246.7">P17</text>
<text x="297" y="257" transform="rotate(-90 297 257)">1</text>
<text x="322.8" y="254.8" transform="rotate(-90 322.8 254.8)">13</text>
<text x="327.9" y="254.8" transform="rotate(-90 327.9 254.8)">14</text>
<text x="333" y="254.8" transform="rotate(-90 333 254.8)">15</text>
<text x="338.1" y="254.8" transform="rotate(-90 338.1 254.8)">16</text>
<text x="343.2" y="254.8" transform="rotate(-90 343.2 254.8)">17</text>
<text x="348.2" y="254.8" transform="rotate(-90 348.2 254.8)">18</text>
<text x="353.3" y="254.8" transform="rotate(-90 353.3 254.8)">19</text>
<text x="358.4" y="254.8" transform="rotate(-90 358.4 254.8)">20</text>
<text x="363.5" y="254.8" transform="rotate(-90 363.5 254.8)">21</text>
<text x="368.6" y="254.8" transform="rotate(-90 368.6 254.8)">22</text>
<text x="373.6" y="254.8" transform="rotate(-90 373.6 254.8)">23</text>
<text x="378.7" y="254.8" transform="rotate(-90 378.7 254.8)">24</text>
<text x="384.1" y="252.5">NRF51822</text>
<text x="447.5" y="254.1" transform="rotate(-90 447.5 254.1)">2</text>
<text x="447.5" y="260.4" transform="rotate(-90 447.5 260.4)">1</text>
<text x="400.8" y="266">DCLK</text>
<text x="408.7" y="266">[1]</text>
<text x="148.6" y="272.8">KEY1</text>
<text x="216.6" y="275.3">VCHG</text>
<text x="400.8" y="271.5">DIO [1]</text>
<text x="218.9" y="284.4" transform="rotate(-90 218.9 284.4)">1</text>
<text x="390.2" y="287.6" transform="rotate(-90 390.2 287.6)">R111</text>
<text x="55.9" y="292.7">BATP</text>
<text x="383.3" y="289.2" transform="rotate(-90 383.3 289.2)">NC/12K</text>
<text x="408.3" y="291.1">VBAT</text>
<text x="489" y="289.3">VDD</text>
<text x="59.3" y="299.7">P</text>
<text x="63" y="298.3">1</text>
<text x="443.8" y="307.6">1</text>
<text x="447.5" y="308.5">IN</text>
<text x="457.9" y="308.5">OUT</text>
<text x="465.3" y="307.6">5</text>
<text x="216.8" y="312.4" transform="rotate(-90 216.8 312.4)">1K</text>
<text x="223.7" y="313.5" transform="rotate(-90 223.7 313.5)">R105</text>
<text x="443.8" y="312.7">2</text>
<text x="443.8" y="317.8">3</text>
<text x="447.5" y="313.6">GND</text>
<text x="465.3" y="317.8">4</text>
<text x="491.5" y="317" transform="rotate(-90 491.5 317)">1</text>
<text x="272.2" y="319.6" transform="rotate(-90 272.2 319.6)">4.7uF</text>
<text x="281.7" y="319.7" transform="rotate(-90 281.7 319.7)">C119</text>
<text x="411.5" y="318.6" transform="rotate(-90 411.5 318.6)">1</text>
<text x="447.5" y="318.7">EN</text>
<text x="458.3" y="318.7">BYP</text>
<text x="491.5" y="323.3" transform="rotate(-90 491.5 323.3)">2</text>
<text x="354.8" y="328.6" transform="rotate(-90 354.8 328.6)">nc/4.7K</text>
<text x="361.7" y="327.2" transform="rotate(-90 361.7 327.2)">R122</text>
<text x="411.5" y="324.8" transform="rotate(-90 411.5 324.8)">2</text>
<text x="474.5" y="324.2" transform="rotate(-90 474.5 324.2)">1</text>
<text x="216.5" y="330.5">D100</text>
<text x="228.5" y="330.2">D101</text>
<text x="474.5" y="330.4" transform="rotate(-90 474.5 330.4)">2</text>
<text x="136.8" y="340.1">VBAT</text>
<text x="259.5" y="341.3" transform="rotate(-90 259.5 341.3)">4</text>
<text x="266.3" y="342.6">U102</text>
<text x="308" y="345">[1] KEY1</text>
<text x="341.1" y="342.6">R121</text>
<text x="56.9" y="353.8">4</text>
<text x="59.8" y="348.2">DF57H-2P-1.2V(21)</text>
<text x="81.5" y="353.8">2</text>
<text x="247.1" y="350">1</text>
<text x="250.6" y="351.4">CHRG</text>
<text x="260.9" y="348.5" transform="rotate(-90 260.9 348.5)">VCC</text>
<text x="264.8" y="351.4">BAT</text>
<text x="271.7" y="350">3</text>
<text x="340.6" y="349.5">nc/1K</text>
<text x="56.9" y="358.9">3</text>
<text x="60.4" y="355.2">GND</text>
<text x="78" y="355.2">+</text>
<text x="81.5" y="358.9">1</text>
<text x="247.1" y="355">5</text>
<text x="250.6" y="356.5">STDBY</text>
<text x="263.2" y="356.5">PROG</text>
<text x="271.7" y="355">6</text>
<text x="60.4" y="360.3">GND</text>
<text x="78" y="360.3">-</text>
<text x="140" y="363.4" transform="rotate(-90 140 363.4)">2</text>
<text x="259.5" y="365.9" transform="rotate(-90 259.5 365.9)">2</text>
<text x="260.9" y="362.4" transform="rotate(-90 260.9 362.4)">GND</text>
<text x="265.1" y="366">TP4057</text>
<text x="299.6" y="364.3" transform="rotate(-90 299.6 364.3)">4.7uF</text>
<text x="309" y="364.5" transform="rotate(-90 309 364.5)">C123</text>
<text x="407.4" y="360.7">COMPANY:</text>
<text x="66.2" y="367.3">BATP1</text>
<text x="140" y="369.7" transform="rotate(-90 140 369.7)">1</text>
<text x="280" y="376.7" transform="rotate(-90 280 376.7)">R106</text>
<text x="407.4" y="373.4">TITLE:</text>
<text x="64.6" y="378.8">BATN</text>
<text x="286.9" y="378.4" transform="rotate(-90 286.9 378.4)">15K 1%</text>
<text x="343.9" y="382.3">DRAWN:</text>
<text x="382" y="382.3">DATED:</text>
<text x="67.9" y="385.8">N</text>
<text x="71.7" y="384.4">1</text>
<text x="343.9" y="392.4">CHECKED:</text>
<text x="382" y="392.4">DATED:</text>
<text x="417.8" y="393.7">CODE:</text>
<text x="442" y="393.7">SIZE:</text>
<text x="478.8" y="393.7">DRAWING NO:</text>
<text x="523.2" y="393.7">REV:</text>
<text x="343.9" y="402.6">QUALITY CONTROL:</text>
<text x="382" y="402.6">DATED:</text>
<text x="343.9" y="412.7">RELEASED:</text>
<text x="382" y="412.7">DATED:</text>
<text x="407.7" y="416.6">SCALE:</text>
<text x="488.9" y="416.6">SHEET:</text>
<text x="499.9" y="416.6">OF</text>
</g>
<g font-size="2">
<text x="307" y="70.7">12PF/nc</text>
<text x="343.6" y="70.9">12PF/nc</text>
<text x="309.8" y="72.5">C108</text>
<text x="346.4" y="72.7">C109</text>
<text x="350.6" y="121.7">12PF</text>
<text x="350.7" y="123.5">C110</text>
<text x="388.8" y="122.5">12PF</text>
<text x="388.9" y="124.2">C111</text>
<text x="392.2" y="157.6">100nF</text>
<text x="393.1" y="159.4">C112</text>
<text x="81.4" y="196.6">C124</text>
<text x="284.1" y="196.1">100nF</text>
<text x="285" y="197.8">C107</text>
<text x="401" y="195.4">1.0nF</text>
<text x="401.4" y="197.2">C113</text>
<text x="81.4" y="199.9">1uF</text>
<text x="460.4" y="215.2" transform="rotate(-90 460.4 215.2)">2.2pF</text>
<text x="462.2" y="214.8" transform="rotate(-90 462.2 214.8)">C116</text>
<text x="477.8" y="215.6">C117</text>
<text x="492.9" y="215.8">C118</text>
<text x="477.9" y="217.4">0.8/1.0pF</text>
<text x="493" y="217.6">1.2pF</text>
<text x="409.5" y="233.4">C114</text>
<text x="409.6" y="231.6">47nF</text>
<text x="289.2" y="252.3">100nF</text>
<text x="290.1" y="254.1">C106</text>
<text x="440.3" y="255.7">2.2nF</text>
<text x="440.7" y="257.5">C115</text>
<text x="447.5" y="301.2">U101</text>
<text x="413.8" y="320.1">C120</text>
<text x="414" y="322.1">1uF</text>
<text x="493.8" y="318.6">C122</text>
<text x="494" y="320.6">1uF</text>
<text x="446.3" y="329.5">SOT23-5</text>
<text x="446.3" y="326.9">XC6210A/3.1V</text>
<text x="476.8" y="325.7">C121</text>
<text x="477" y="327.7">0.1uF</text>
<text x="230.2" y="335.5">RED</text>
<text x="215.6" y="340.9">GREEN</text>
<text x="120.3" y="365.2">D102</text>
<text x="133.6" y="365.5">1UF</text>
<text x="112.6" y="368">D / PZ3D4V2H</text>
<text x="132.5" y="367.8">C101</text>
</g>
<g font-size="1.9">
<text x="382.2" y="100.8" transform="rotate(-90 382.2 100.8)">X100</text>
<text x="376.7" y="110.5" transform="rotate(-90 376.7 110.5)">X / 26 / MHz / TZ1689A</text>
<text x="496.4" y="185.7">J3</text>
<text x="501.4" y="180.3">J2</text>
</g>
</svg>
